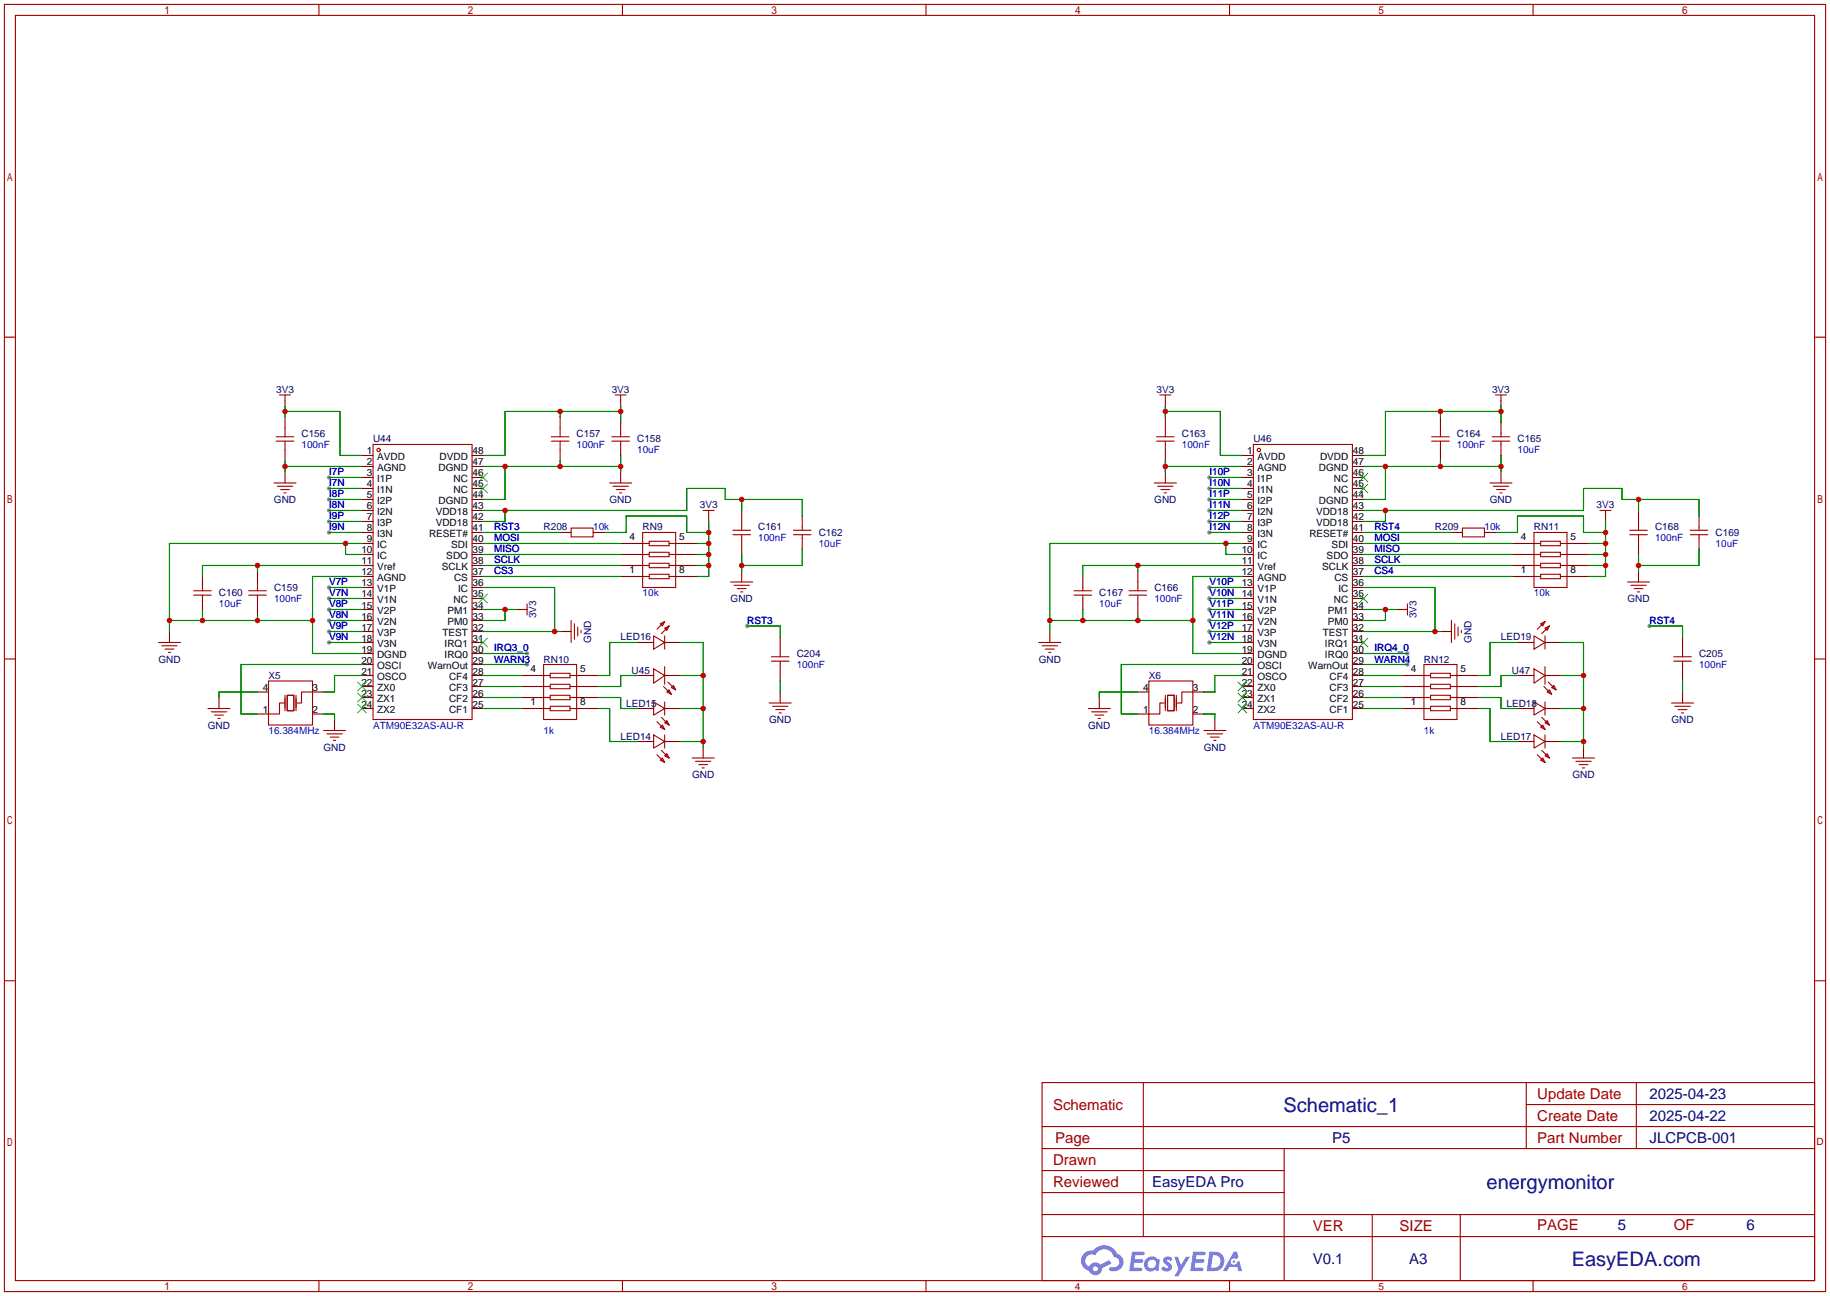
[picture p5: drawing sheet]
<svg xmlns="http://www.w3.org/2000/svg" width="422mm" height="299mm" viewBox="0 0 422 299" stroke-linecap="round" stroke-linejoin="round" font-family="sans-serif">
<g fill="#999">
<circle cx="75.9" cy="110.2" r=".51"/>
<circle cx="75.9" cy="112.8" r=".51"/>
<circle cx="75.9" cy="115.3" r=".51"/>
<circle cx="75.9" cy="117.9" r=".51"/>
<circle cx="75.9" cy="120.4" r=".51"/>
<circle cx="75.9" cy="122.9" r=".51"/>
<circle cx="75.9" cy="135.6" r=".51"/>
<circle cx="75.9" cy="138.2" r=".51"/>
<circle cx="75.9" cy="140.7" r=".51"/>
<circle cx="75.9" cy="143.3" r=".51"/>
<circle cx="75.9" cy="145.8" r=".51"/>
<circle cx="75.9" cy="148.3" r=".51"/>
<circle cx="121.7" cy="153.4" r=".51"/>
<circle cx="121.7" cy="150.9" r=".51"/>
<circle cx="279.1" cy="110.2" r=".51"/>
<circle cx="279.1" cy="112.8" r=".51"/>
<circle cx="279.1" cy="115.3" r=".51"/>
<circle cx="279.1" cy="117.9" r=".51"/>
<circle cx="279.1" cy="120.4" r=".51"/>
<circle cx="279.1" cy="122.9" r=".51"/>
<circle cx="279.1" cy="135.6" r=".51"/>
<circle cx="279.1" cy="138.2" r=".51"/>
<circle cx="279.1" cy="140.7" r=".51"/>
<circle cx="279.1" cy="143.3" r=".51"/>
<circle cx="279.1" cy="145.8" r=".51"/>
<circle cx="279.1" cy="148.3" r=".51"/>
<circle cx="324.9" cy="153.4" r=".51"/>
<circle cx="324.9" cy="150.9" r=".51"/>
<circle cx="172.5" cy="144.5" r=".51"/>
<circle cx="380.7" cy="144.5" r=".51"/>
</g>
<g fill="none" stroke="#a10000" stroke-width=".25">
<path d="M1 1h420.4v297.2h-420.4zM3.6 3.6h415.2v292.1h-415.2zM73.6 1v2.6M143.7 1v2.6M213.7 1v2.6M283.8 1v2.6M353.9 1v2.6M1 77.9h2.6M418.8 77.9h2.6M1 152.1h2.6M418.8 152.1h2.6M1 226.4h2.6"/>
<path d="M418.8 226.4h2.6M240.5 249.9h178.3v45.8h-178.3zM263.9 249.9v35.6M352.3 249.9v15.3M352.3 255h66.5M377.7 249.9v15.3M240.5 270.3h55.9M240.5 265.2h178.3M240.5 275.3h55.9M240.5 260.1h178.3M296.4 265.2v30.5M73.6 295.7v2.5"/>
<path d="M143.7 295.7v2.5M213.7 295.7v2.5M240.5 285.5h178.3M240.5 280.4h178.3M283.8 295.7v2.5M316.7 280.4v15.3M337.1 280.4v15.3M353.9 295.7v2.5"/>
</g>
<g fill="#5487ff">
<path d="M268.8 290.3a1.3 1.3 0 0 1 1.8 .3l-.4 .6a.54 .54 0 0 0-.9-.2l.1 .2a1.28 1.28 0 0 1 .8 2 1.53 1.53 0 0 1-2.2-.3l.6-.6 .7 .5a.31 .31 0 0 0 .4-.3 .31 .31 0 0 0-.3-.3 1.12 1.12 0 0 1-.6-1.9z"/>
<path d="M271.1 290.2h.8l.7 1.9 1.1-1.9h1l-2.8 4.5h-.8l.9-1.7z"/>
<path d="M261.3 289h2.2a.46 .46 0 0 1 .6 .1 .46 .46 0 0 1 .1 .5l-.4 .2h-1.7l-.2 .9h1.7a.4 .4 0 0 1 .3 .4 .4 .4 0 0 1-.4 .4h-1.7l-.2 1.2h1.4a.46 .46 0 0 1 .5 .1 .46 .46 0 0 1 .1 .5l-.3 .2h-2.7z"/>
<path d="M275.4 289h2.2a.47 .47 0 0 1 .6 .1 .47 .47 0 0 1 .1 .5l-.4 .2h-1.7l-.2 .9h1.7a.4 .4 0 0 1 .3 .4 .4 .4 0 0 1-.4 .4h-1.7l-.2 1.2h1.4a.46 .46 0 0 1 .5 .1 .46 .46 0 0 1 .1 .5l-.3 .2h-2.6z"/>
<path d="M284.8 289h.7l.4 1.3-.7 .4a.75 .75 0 0 0-1.1 .3 .75 .75 0 0 0 .5 1 .75 .75 0 0 0 .9-.6l.6-.3 .6 2.4h-.9l-.2-1h-1.9l-.5 1h-.9z"/>
<path d="M279.2 289l-.7 4.5h1.5a2.27 2.27 0 0 0 2.6-2.3 2.27 2.27 0 0 0-2.7-2.2zM280 289.8a1.5 1.5 0 0 1 1.7 1.5 1.5 1.5 0 0 1-1.9 1.4h-.3z"/>
<path d="M264.6 290.6a1.6 1.6 0 0 0-.3 2.3 1.6 1.6 0 0 0 2.3 .2l.8 .4 .3-2.5-.2-.3h-.4a1.58 1.58 0 0 0-2.5-.1zM265.2 291.1a.99 .99 0 0 1 1.6 .6 .99 .99 0 0 1-1.3 1.1 .98 .98 0 0 1-.3-1.7z"/>
<path d="M250.2 289.4a2.37 2.37 0 0 0 1.2 4 1.54 1.54 0 0 0 1.7 1 1.54 1.54 0 0 0 1.3-1.6l2.1-1.1-.4-.8-2.1 1.1a1.57 1.57 0 0 0-2.6 .4 1.5 1.5 0 0 1-.7-2.1 1.5 1.5 0 0 1 2.1-.5 2.23 2.23 0 0 1 2.3-1.4 2.23 2.23 0 0 1 2 1.8 1.16 1.16 0 0 1 1.3 1.1 1.16 1.16 0 0 1-1.1 1.3h-.7a.47 .47 0 0 0-.6 .3 .47 .47 0 0 0 .4 .6 2.14 2.14 0 0 0 2.8-1.4 2.14 2.14 0 0 0-1.4-2.7 3.2 3.2 0 0 0-5.4-.7l-1.2 .1zM252.3 292.9a.58 .58 0 0 1 1.1 0 .58 .58 0 0 1-1.1 0z"/>
<circle cx="284.8" cy="291.3" r=".28"/>
</g>
<g fill="none" stroke="#870000" stroke-width=".25">
<path d="M65.8 92.5v1.2M65.8 96.3v2.5M129.3 96.3v2.5M143.3 92.5v1.2M143.3 97.5v2.6M269 92.5v1.2M269 96.3v2.5M332.5 96.3v2.5M346.5 92.5v1.2M346.5 97.5v2.6M65.8 103.9v2.5M65.8 109v2.5"/>
<path d="M83.6 105.2h2.5M83.6 107.7h2.5M83.6 110.2h2.5M83.6 112.8h2.5M83.6 115.3h2.5M83.6 117.9h2.5M109 105.2h2.5M109 107.7h2.5M109 110.2h2.5M109 112.8h2.5M109 115.3h2.5M109 117.9h2.5"/>
<path d="M129.3 103.9v2.5M143.3 102.6v2.6M143.3 109v2.5M163.6 119.1v1.3M171.2 117.9v2.5M185.2 119.1v2.6M269 103.9v2.5M269 109v2.5M286.8 105.2h2.5M286.8 107.7h2.5M286.8 110.2h2.5M286.8 112.8h2.5"/>
<path d="M286.8 115.3h2.5M286.8 117.9h2.5M312.2 105.2h2.5M312.2 107.7h2.5M312.2 110.2h2.5M312.2 112.8h2.5M312.2 115.3h2.5M312.2 117.9h2.5M332.5 103.9v2.5M346.5 102.6v2.6M346.5 109v2.5M370.6 119.1v1.3"/>
<path d="M378.2 117.9v2.5M392.2 119.1v2.6M46.7 133.1v2.5M46.7 138.2v2.5M59.4 131.8v2.6M59.4 139.4v2.6M83.6 133.1h2.5M83.6 130.6h2.5M83.6 128h2.5M83.6 125.5h2.5M83.6 120.4h2.5M83.6 122.9h2.5"/>
<path d="M83.6 135.6h2.5M83.6 138.2h2.5M109 133.1h2.5M109 130.6h2.5M109 128h2.5M109 125.5h2.5M109 120.4h2.5M109 122.9h2.5M109 135.6h2.5M109 138.2h2.5M129.3 122.9h2.5M136.9 122.9h2.5"/>
<path d="M143.3 133.1h5M143.3 130.6h5M143.3 128h5M143.3 125.5h5M156 133.1h5M156 130.6h5M156 128h5M156 125.5h5M171.2 125.5v2.5M171.2 131.8v2.6M185.2 124.2v2.5M249.9 133.1v2.5"/>
<path d="M249.9 138.2v2.5M262.6 131.8v2.6M262.6 139.4v2.6M286.8 133.1h2.5M286.8 130.6h2.5M286.8 128h2.5M286.8 125.5h2.5M286.8 120.4h2.5M286.8 122.9h2.5M286.8 135.6h2.5M286.8 138.2h2.5M312.2 133.1h2.5"/>
<path d="M312.2 130.6h2.5M312.2 128h2.5M312.2 125.5h2.5M312.2 120.4h2.5M312.2 122.9h2.5M312.2 135.6h2.5M312.2 138.2h2.5M335 122.9h2.6M342.6 122.9h2.6M349 133.1h5.1M349 130.6h5.1M349 128h5.1"/>
<path d="M349 125.5h5.1M361.7 133.1h5.1M361.7 130.6h5.1M361.7 128h5.1M361.7 125.5h5.1M378.2 125.5v2.5M378.2 131.8v2.6M392.2 124.2v2.5M39.1 145.8v2.5M59.4 159.8h2.6M72.1 159.8h2.6M83.6 140.7h2.5"/>
<path d="M83.6 143.3h2.5M83.6 145.8h2.5M83.6 148.3h2.5M83.6 150.9h2.5M83.6 153.4h2.5M83.6 156h2.5M83.6 158.5h2.5M109 140.7h2.5M109 143.3h2.5M109 145.8h2.5M109 148.3h2.5M109 150.9h2.5"/>
<path d="M109 153.4h2.5M109 156h2.5M109 158.5h2.5M119.1 140.7h1.3M120.4 156h5.1M120.4 158.5h5.1M129.3 145.8h2.5M133.1 156h5.1M133.1 158.5h5.1M147.1 148.3h3.8M147.1 156h3.8M153.4 148.3h3.8"/>
<path d="M153.4 156h3.8M180.1 147.1v2.5M180.1 154.7v2.5M180.1 159.8v2.5M242.3 145.8v2.5M262.6 159.8h2.6M275.3 159.8h2.6M286.8 140.7h2.5M286.8 143.3h2.5M286.8 145.8h2.5M286.8 148.3h2.5M286.8 150.9h2.5"/>
<path d="M286.8 153.4h2.5M286.8 156h2.5M286.8 158.5h2.5M312.2 140.7h2.5M312.2 143.3h2.5M312.2 145.8h2.5M312.2 148.3h2.5M312.2 150.9h2.5M312.2 153.4h2.5M312.2 156h2.5M312.2 158.5h2.5M322.3 140.7h1.3"/>
<path d="M323.6 156h5.1M323.6 158.5h5.1M332.5 145.8h2.5M336.3 156h5.1M336.3 158.5h5.1M350.3 148.3h3.8M350.3 156h3.8M356.6 148.3h3.8M356.6 156h3.8M388.4 147.1v2.5M388.4 154.7v2.5M388.4 159.8v2.5"/>
<path d="M50.5 161v2.6M59.4 164.8h2.6M72.1 164.8h2.6M77.2 166.1v2.6M83.6 161h2.5M83.6 163.6h2.5M109 161h2.5M109 163.6h2.5M120.4 161h5.1M120.4 163.6h5.1M133.1 161h5.1M133.1 163.6h5.1"/>
<path d="M147.1 163.6h3.8M147.1 171.2h3.8M153.4 163.6h3.8M153.4 171.2h3.8M162.3 172.5v2.5M253.7 161v2.6M262.6 164.8h2.6M275.3 164.8h2.6M280.4 166.1v2.6M286.8 161h2.5M286.8 163.6h2.5M312.2 161h2.5"/>
<path d="M312.2 163.6h2.5M323.6 161h5.1M323.6 163.6h5.1M336.3 161h5.1M336.3 163.6h5.1M350.3 163.6h3.8M350.3 171.2h3.8M356.6 163.6h3.8M356.6 171.2h3.8M365.5 172.5v2.5"/>
</g>
<g fill="none" stroke="#a10000" stroke-width=".25">
<path d="M64.5 91.2h2.6M65.8 91.2v1.3M65.8 98.8v2M129.3 98.8v2M142 91.2h2.5M143.3 91.2v1.3M267.7 91.2h2.6M269 91.2v1.3M269 98.8v2M332.5 98.8v2M345.2 91.2h2.5M346.5 91.2v1.3"/>
<path d="M63.2 111.5h5.1M63.8 101.9h4M63.8 100.8h4M64 112.3h3.6M64.8 113h2M65.5 113.8h.5M65.8 101.9v2M86.1 102.6h22.9v63.5h-22.9zM127.3 101.9h4M127.3 100.8h4M129.3 101.9v2M140.7 111.5h5.1"/>
<path d="M141.2 101.9h4.1M141.2 100.8h4.1M141.5 112.3h3.5M142.2 113h2.1M143 113.8h.5M143.3 100.1v.7M143.3 101.9v.7M162.3 117.9h2.5M163.6 117.9v1.2M266.4 111.5h5.1M267 101.9h4M267 100.8h4"/>
<path d="M267.2 112.3h3.6M268 113h2M268.7 113.8h.5M269 101.9v2M289.3 102.6h22.9v63.5h-22.9zM330.5 101.9h4M330.5 100.8h4M332.5 101.9v2M343.9 111.5h5.1M344.4 101.9h4.1M344.4 100.8h4.1M344.7 112.3h3.5"/>
<path d="M345.4 113h2.1M346.2 113.8h.5M346.5 100.1v.7M346.5 101.9v.7M369.3 117.9h2.6M370.6 117.9v1.2M44.7 137.4h4.1M44.7 136.4h4.1M46.7 135.6v.8M46.7 137.4v.8M57.4 137.4h4.1M57.4 136.4h4.1"/>
<path d="M59.4 134.4v2M59.4 137.4v2M121.7 139.4v2.6M131.8 121.9h5.1v2.1h-5.1zM148.3 125.5h1.6M148.3 122.9h7.7v12.7h-7.7zM148.3 133.1h1.6M148.3 128h1.6M148.3 130.6h1.6M149.9 132.6h4.5v1h-4.5zM149.9 130h4.5v1.1h-4.5zM149.9 127.5h4.5v1h-4.5z"/>
<path d="M149.9 125h4.5v1h-4.5zM154.4 125.5h1.6M154.4 133.1h1.6M154.4 128h1.6M154.4 130.6h1.6M168.7 134.4h5M169.2 123.4h4M169.2 122.4h4M169.4 135.1h3.6M170.2 135.9h2M170.9 136.7h.5M171.2 120.4v2"/>
<path d="M171.2 123.4v2.1M183.1 123.4h4.1M183.1 122.4h4.1M185.2 121.7v.7M185.2 123.4v.8M247.9 137.4h4.1M247.9 136.4h4.1M249.9 135.6v.8M249.9 137.4v.8M260.6 137.4h4.1M260.6 136.4h4.1M262.6 134.4v2"/>
<path d="M262.6 137.4v2M324.9 139.4v2.6M337.6 121.9h5v2.1h-5zM354.1 125.5h1.5M354.1 133.1h1.5M354.1 128h1.5M354.1 122.9h7.6v12.7h-7.6zM354.1 130.6h1.5M355.6 132.6h4.6v1h-4.6zM355.6 130h4.6v1.1h-4.6zM355.6 127.5h4.6v1h-4.6zM355.6 125h4.6v1h-4.6z"/>
<path d="M360.2 125.5h1.5M360.2 133.1h1.5M360.2 128h1.5M360.2 130.6h1.5M375.7 134.4h5M376.2 123.4h4M376.2 122.4h4M376.4 135.1h3.6M377.2 135.9h2M378 136.7h.5M378.2 120.4v2M378.2 123.4v2.1"/>
<path d="M390.1 123.4h4.1M390.1 122.4h4.1M392.2 121.7v.7M392.2 123.4v.8M36.6 148.3h5.1M37.3 149.1h3.6M38.1 149.9h2M38.9 150.6h.5M62 157.2h10.1v10.2h-10.1zM72.1 159.8h-2.5v2.5h-1M120.4 140.7h1.3M125.5 156h1.5"/>
<path d="M125.5 153.4h7.6v12.7h-7.6zM125.5 158.5h1.5M127 158h4.6v1h-4.6zM127 155.4h4.6v1.1h-4.6zM131.6 156h1.5M131.6 158.5h1.5M131.8 143.3v5M132.6 144v3.6M133.3 144.8v2M134.1 145.5v.5M150.9 154.4l2.5 1.6-2.5 1.7zM150.9 146.8l2.5 1.5-2.5 1.6z"/>
<path d="M152.4 144l1-.5-.5 1zM153.2 158.5l1.7 1.8M153.4 145l1-.5-.5 1zM153.4 146.8v3.1M153.4 153.9v4.1M153.4 143.5l-1.8 1.8M153.9 159.8l.5-.5 .5 1zM154.2 157.5l1.8 1.8M154.4 144.5l-1.7 1.8M154.9 158.7l.5-.5 .6 1.1zM178.1 152.7h4M178.1 151.6h4"/>
<path d="M180.1 149.6v2M180.1 152.7v2M239.8 148.3h5.1M240.5 149.1h3.6M241.3 149.9h2M242.1 150.6h.5M265.2 157.2h10.1v10.2h-10.1zM275.3 159.8h-2.5v2.5h-1M323.6 140.7h1.3M328.7 156h1.5M328.7 158.5h1.5M328.7 153.4h7.6v12.7h-7.6z"/>
<path d="M330.2 158h4.6v1h-4.6zM330.2 155.4h4.6v1.1h-4.6zM334.8 156h1.5M334.8 158.5h1.5M335 143.3v5M335.8 144v3.6M336.5 144.8v2M337.3 145.5v.5M354.1 154.4l2.5 1.6-2.5 1.7zM354.1 146.8l2.5 1.5-2.5 1.6zM355.6 144l1-.5-.5 1zM356.4 158.5l1.7 1.8"/>
<path d="M356.6 145l1-.5-.5 1zM356.6 146.8v3.1M356.6 153.9v4.1M356.6 143.5l-1.8 1.8M357.1 159.8l.5-.5 .5 1zM357.4 157.5l1.8 1.8M357.6 144.5l-1.7 1.8M358.6 158.2l.6 1.1-1.1-.6zM386.3 152.7h4.1M386.3 151.6h4.1M388.4 149.6v2M388.4 152.7v2"/>
<path d="M48 163.6h5.1M48.8 164.3h3.5M49.5 165.1h2.1M50.3 165.9h.5M65.5 162.3h-1v2.5h-2.5M65.8 160.5v3.6M66.3 160.5h1.5v3.6h-1.5zM68.3 160.5v3.6M74.7 168.7h5.1M75.4 169.4h3.6M76.2 170.2h2M77 170.9h.5"/>
<path d="M125.5 163.6h1.5M125.5 161h1.5M127 163.1h4.6v1h-4.6zM127 160.5h4.6v1h-4.6zM131.6 163.6h1.5M131.6 161h1.5M150.9 169.7l2.5 1.5-2.5 1.5zM150.9 162.1l2.5 1.5-2.5 1.5zM151.6 174.2l1.8 1.8M151.6 166.6l1.8 1.8M152.4 175.5l.5-.5 .5 1zM152.4 167.9l.5-.5 .5 1z"/>
<path d="M152.7 173.2l1.7 1.8M152.7 165.6l1.7 1.8M153.4 174.5l.5-.5 .5 1zM153.4 166.9l.5-.5 .5 1zM153.4 162.1v3M153.4 169.7v3M159.8 175h5M160.5 175.8h3.6M161.3 176.5h2M162.1 177.3h.5M177.5 162.3h5.1M178.3 163.1h3.6"/>
<path d="M179.1 163.8h2M179.8 164.6h.5M251.2 163.6h5.1M252 164.3h3.5M252.7 165.1h2.1M253.5 165.9h.5M268.7 162.3h-1v2.5h-2.5M269 160.5v3.6M269.5 160.5h1.5v3.6h-1.5zM271.5 160.5v3.6M277.9 168.7h5.1M278.6 169.4h3.6"/>
<path d="M279.4 170.2h2M280.2 170.9h.5M328.7 163.6h1.5M328.7 161h1.5M330.2 163.1h4.6v1h-4.6zM330.2 160.5h4.6v1h-4.6zM334.8 163.6h1.5M334.8 161h1.5M354.1 169.7l2.5 1.5-2.5 1.5zM354.1 162.1l2.5 1.5-2.5 1.5zM354.8 174.2l1.8 1.8M354.8 166.6l1.8 1.8"/>
<path d="M355.6 175.5l.5-.5 .5 1zM355.6 167.9l.5-.5 .5 1zM355.9 173.2l1.7 1.8M355.9 165.6l1.7 1.8M356.6 174.5l.5-.5 .5 1zM356.6 166.9l.5-.5 .5 1zM356.6 162.1v3M356.6 169.7v3M363 175h5M363.7 175.8h3.6M364.5 176.5h2M365.3 177.3h.5"/>
<path d="M385.8 162.3h5.1M386.6 163.1h3.5M387.3 163.8h2.1M388.1 164.6h.5"/>
<circle cx="87.4" cy="103.9" r=".38"/>
<circle cx="290.6" cy="103.9" r=".38"/>
</g>
<g fill="none" stroke="#008700" stroke-width=".25">
<path d="M65.8 93.7v2.6M65.8 95h12.7v10.2h5.1M129.3 95v1.3M143.3 95h-26.7v10.2h-5.1M143.3 93.7v3.8M269 95h12.7v10.2h5.1M269 93.7v2.6M332.5 95v1.3M346.5 95h-26.7v10.2h-5.1M346.5 93.7v3.8M65.8 106.4v2.6M65.8 107.7h17.8"/>
<path d="M75.9 115.3h7.7M75.9 110.2h7.7M75.9 112.8h7.7M75.9 117.9h7.7M111.5 107.7h31.8M111.5 117.9h47v-5.1h8.9v2.5h17.8v3.8M116.6 107.7v7.6h-5.1M116.6 117.9v2.5h-5.1M129.3 106.4v1.3M143.3 105.2v3.8M171.2 115.3v2.6M269 107.7h17.8"/>
<path d="M269 106.4v2.6M279.1 115.3h7.7M279.1 110.2h7.7M279.1 112.8h7.7M279.1 117.9h7.7M314.7 107.7h31.8M314.7 117.9h50.8v-5.1h8.9v2.5h17.8v3.8M319.8 107.7v7.6h-5.1M319.8 117.9v2.5h-5.1M332.5 106.4v1.3M346.5 105.2v3.8M378.2 115.3v2.6"/>
<path d="M59.4 130.6v1.2M75.9 120.4h7.7M75.9 122.9h7.7M75.9 135.6h7.7M75.9 138.2h7.7M79.8 125.5v2.5h3.8M83.6 125.5h-44.5v20.3M83.6 130.6h-36.9v2.5M83.6 133.1h-11.5v17.8h11.5M111.5 122.9h17.8M111.5 125.5h31.8M111.5 133.1h31.8"/>
<path d="M111.5 128h31.8M111.5 130.6h31.8M111.5 135.6h16.5v10.2M139.4 122.9h5.1v-3.8h14v3.8h5.1M161 125.5h2.6M161 128h2.6M161 130.6h2.6M163.6 120.4v12.7h-2.6M171.2 128v3.8M185.2 126.7v3.9h-14M262.6 130.6v1.2M279.1 120.4h7.7"/>
<path d="M279.1 122.9h7.7M279.1 135.6h7.7M279.1 138.2h7.7M283 125.5v2.5h3.8M286.8 125.5h-44.5v20.3M286.8 133.1h-11.5v17.8h11.5M286.8 130.6h-36.9v2.5M314.7 122.9h20.3M314.7 125.5h34.3M314.7 133.1h34.3M314.7 128h34.3M314.7 130.6h34.3"/>
<path d="M314.7 135.6h16.5v10.2M345.2 122.9h5.1v-3.8h15.2v3.8h5.1M366.8 125.5h3.8M366.8 128h3.8M366.8 130.6h3.8M370.6 120.4v12.7h-3.8M378.2 128v3.8M392.2 126.7v3.9h-14M39.1 143.3h33M46.7 140.7v2.6M59.4 142v1.3M59.4 159.8h-8.9v1.2"/>
<path d="M75.9 143.3h7.7M75.9 140.7h7.7M75.9 145.8h7.7M75.9 148.3h7.7M83.6 156h-6.4v3.8h-2.5M83.6 153.4h-28v11.4h3.8M111.5 150.9h10.2M111.5 140.7h7.6M111.5 145.8h17.8M111.5 156h8.9M111.5 153.4h10.2M111.5 158.5h8.9"/>
<path d="M116.6 140.7v2.6h-5.1M147.1 156h-3.8v2.5h-5.1M147.1 148.3h-6.4v7.7h-2.5M157.2 148.3h5.1v24.2M157.2 156h5.1M172.5 144.5h7.6v2.6M180.1 157.2v2.6M242.3 143.3h33M249.9 140.7v2.6M262.6 159.8h-8.9v1.2M262.6 142v1.3M279.1 143.3h7.7"/>
<path d="M279.1 140.7h7.7M279.1 145.8h7.7M279.1 148.3h7.7M286.8 156h-6.4v3.8h-2.5M286.8 153.4h-28v11.4h3.8M314.7 150.9h10.2M314.7 140.7h7.6M314.7 145.8h17.8M314.7 156h8.9M314.7 153.4h10.2M314.7 158.5h8.9M319.8 140.7v2.6h-5.1"/>
<path d="M350.3 148.3h-6.4v7.7h-2.5M350.3 156h-3.8v2.5h-5.1M360.4 148.3h5.1v24.2M360.4 156h5.1M380.7 144.5h7.7v2.6M388.4 157.2v2.6M74.7 164.8h2.5v1.3M111.5 161h8.9M111.5 163.6h8.9M138.2 161h5.1v2.6h3.8M138.2 163.6h2.5v7.6h6.4M157.2 163.6h5.1"/>
<path d="M157.2 171.2h5.1M277.9 164.8h2.5v1.3M314.7 161h8.9M314.7 163.6h8.9M341.4 161h5.1v2.6h3.8M341.4 163.6h2.5v7.6h6.4M360.4 163.6h5.1M360.4 171.2h5.1"/>
</g>
<g fill="none" stroke="#3c3" stroke-width=".25">
<path d="M110.5 109.2l2 2.1M110.5 111.8l2 2M112.5 109.2l-2 2.1M112.5 111.8l-2 2M313.7 109.2l2 2.1M313.7 111.8l2 2M315.7 109.2l-2 2.1M315.7 111.8l-2 2M110.5 137.2l2 2M112.5 137.2l-2 2M313.7 137.2l2 2M315.7 137.2l-2 2"/>
<path d="M82.5 157.5l2.1 2M84.6 157.5l-2.1 2M110.5 147.3l2 2.1M112.5 147.3l-2 2.1M285.8 157.5l2 2M287.8 157.5l-2 2M313.7 147.3l2 2.1M315.7 147.3l-2 2.1M82.5 162.6l2.1 2M82.5 160l2.1 2.1M84.6 162.6l-2.1 2M84.6 160l-2.1 2.1"/>
<path d="M285.8 162.6l2 2M285.8 160l2 2.1M287.8 162.6l-2 2M287.8 160l-2 2.1"/>
</g>
<g fill="#c00">
<circle cx="65.8" cy="95" r=".63"/>
<circle cx="65.8" cy="107.7" r=".63"/>
<circle cx="143.3" cy="95" r=".63"/>
<circle cx="129.3" cy="95" r=".63"/>
<circle cx="143.3" cy="107.7" r=".63"/>
<circle cx="129.3" cy="107.7" r=".63"/>
<circle cx="116.6" cy="107.7" r=".63"/>
<circle cx="79.8" cy="125.5" r=".63"/>
<circle cx="39.1" cy="143.3" r=".63"/>
<circle cx="46.7" cy="143.3" r=".63"/>
<circle cx="59.4" cy="143.3" r=".63"/>
<circle cx="72.1" cy="143.3" r=".63"/>
<circle cx="59.4" cy="130.6" r=".63"/>
<circle cx="162.3" cy="171.2" r=".63"/>
<circle cx="162.3" cy="163.6" r=".63"/>
<circle cx="162.3" cy="156" r=".63"/>
<circle cx="128" cy="145.8" r=".63"/>
<circle cx="116.6" cy="140.7" r=".63"/>
<circle cx="163.6" cy="125.5" r=".63"/>
<circle cx="163.6" cy="128" r=".63"/>
<circle cx="163.6" cy="130.6" r=".63"/>
<circle cx="163.6" cy="122.9" r=".63"/>
<circle cx="171.2" cy="115.3" r=".63"/>
<circle cx="116.6" cy="117.9" r=".63"/>
<circle cx="171.2" cy="130.6" r=".63"/>
<circle cx="269" cy="95" r=".63"/>
<circle cx="269" cy="107.7" r=".63"/>
<circle cx="346.5" cy="95" r=".63"/>
<circle cx="332.5" cy="95" r=".63"/>
<circle cx="332.5" cy="107.7" r=".63"/>
<circle cx="346.5" cy="107.7" r=".63"/>
<circle cx="319.8" cy="107.7" r=".63"/>
<circle cx="283" cy="125.5" r=".63"/>
<circle cx="242.3" cy="143.3" r=".63"/>
<circle cx="249.9" cy="143.3" r=".63"/>
<circle cx="262.6" cy="143.3" r=".63"/>
<circle cx="275.3" cy="143.3" r=".63"/>
<circle cx="262.6" cy="130.6" r=".63"/>
<circle cx="365.5" cy="171.2" r=".63"/>
<circle cx="365.5" cy="163.6" r=".63"/>
<circle cx="365.5" cy="156" r=".63"/>
<circle cx="331.2" cy="145.8" r=".63"/>
<circle cx="319.8" cy="140.7" r=".63"/>
<circle cx="370.6" cy="125.5" r=".63"/>
<circle cx="370.6" cy="128" r=".63"/>
<circle cx="370.6" cy="130.6" r=".63"/>
<circle cx="370.6" cy="122.9" r=".63"/>
<circle cx="378.2" cy="115.3" r=".63"/>
<circle cx="319.8" cy="117.9" r=".63"/>
<circle cx="378.2" cy="130.6" r=".63"/>
</g>
<g font-size="4.6" fill="#000080">
<text x="296.3" y="256.6">Schematic_1</text>
<text x="343.1" y="274.4">energymonitor</text>
<text x="362.8" y="292.2">EasyEDA.com</text>
</g>
<g font-size="3.5" fill="#a00000">
<text x="243.1" y="256.2">Schematic</text>
<text x="354.8" y="253.7">Update Date</text>
<text x="243.6" y="263.8">Page</text>
<text x="354.8" y="258.8">Create Date</text>
<text x="354.8" y="263.8">Part Number</text>
<text x="243.1" y="268.9">Drawn</text>
<text x="243.1" y="274">Reviewed</text>
<text x="303" y="284.2">VER</text>
<text x="323" y="284.2">SIZE</text>
<text x="354.8" y="283.9">PAGE</text>
<text x="386.3" y="283.9">OF</text>
</g>
<g font-size="3.5" fill="#000080">
<text x="380.7" y="253.7">2025-04-23</text>
<text x="307.5" y="263.8">P5</text>
<text x="380.7" y="263.8">JLCPCB-001</text>
<text x="380.7" y="258.8">2025-04-22</text>
<text x="265.9" y="274">EasyEDA Pro</text>
<text x="373.4" y="283.9">5</text>
<text x="403.2" y="283.9">6</text>
<text x="303" y="291.8">V0.1</text>
<text x="325.3" y="291.8">A3</text>
</g>
<g font-size="2.3" fill="#000080">
<text x="63.7" y="90.7">3V3</text>
<text x="141.2" y="90.7">3V3</text>
<text x="266.9" y="90.7">3V3</text>
<text x="344.4" y="90.7">3V3</text>
<text x="69.6" y="100.9">C156</text>
<text x="133.1" y="100.9">C157</text>
<text x="272.8" y="100.9">C163</text>
<text x="336.3" y="100.9">C164</text>
<text x="86.1" y="102.2">U44</text>
<text x="147.1" y="102.2">C158</text>
<text x="289.3" y="102.2">U46</text>
<text x="350.3" y="102.2">C165</text>
<text x="63.2" y="116.1">GND</text>
<text x="140.7" y="116.1">GND</text>
<text x="161.5" y="117.4">3V3</text>
<text x="266.4" y="116.1">GND</text>
<text x="343.9" y="116.1">GND</text>
<text x="368.5" y="117.4">3V3</text>
<text x="125.5" y="122.5">R208</text>
<text x="148.3" y="122.5">RN9</text>
<text x="175" y="122.5">C161</text>
<text x="189" y="123.7">C162</text>
<text x="331.2" y="122.5">R209</text>
<text x="354.1" y="122.5">RN11</text>
<text x="382" y="122.5">C168</text>
<text x="396" y="123.7">C169</text>
<text x="50.5" y="137.7">C160</text>
<text x="63.2" y="136.4">C159</text>
<text x="253.7" y="137.7">C167</text>
<text x="266.4" y="136.4">C166</text>
<text x="123.7" y="142.8" transform="rotate(-90 123.7 142.8)">3V3</text>
<text x="168.6" y="139">GND</text>
<text x="326.9" y="142.8" transform="rotate(-90 326.9 142.8)">3V3</text>
<text x="375.6" y="139">GND</text>
<text x="136.4" y="148.4" transform="rotate(-90 136.4 148.4)">GND</text>
<text x="143.3" y="147.9">LED16</text>
<text x="339.6" y="148.4" transform="rotate(-90 339.6 148.4)">GND</text>
<text x="346.5" y="147.9">LED19</text>
<text x="36.6" y="153">GND</text>
<text x="125.5" y="153">RN10</text>
<text x="145.8" y="155.5">U45</text>
<text x="183.9" y="151.7">C204</text>
<text x="239.8" y="153">GND</text>
<text x="328.7" y="153">RN12</text>
<text x="349" y="155.5">U47</text>
<text x="392.2" y="151.7">C205</text>
<text x="62" y="156.8">X5</text>
<text x="265.2" y="156.8">X6</text>
<text x="144.5" y="163.1">LED15</text>
<text x="177.5" y="166.9">GND</text>
<text x="347.7" y="163.1">LED18</text>
<text x="385.8" y="166.9">GND</text>
<text x="48" y="168.2">GND</text>
<text x="74.7" y="173.3">GND</text>
<text x="143.3" y="170.7">LED14</text>
<text x="251.2" y="168.2">GND</text>
<text x="277.9" y="173.3">GND</text>
<text x="346.5" y="170.7">LED17</text>
<text x="159.7" y="179.6">GND</text>
<text x="362.9" y="179.6">GND</text>
</g>
<g font-size="2.3" fill="#00f">
<text x="69.6" y="103.4">100nF</text>
<text x="133.1" y="103.4">100nF</text>
<text x="147.1" y="104.7">10uF</text>
<text x="272.8" y="103.4">100nF</text>
<text x="336.3" y="103.4">100nF</text>
<text x="350.3" y="104.7">10uF</text>
<text x="75.9" y="109.8">I7P</text>
<text x="75.9" y="112.3">I7N</text>
<text x="279.1" y="109.8">I10P</text>
<text x="279.1" y="112.3">I10N</text>
<text x="75.9" y="114.9">I8P</text>
<text x="75.9" y="117.4">I8N</text>
<text x="75.9" y="119.9">I9P</text>
<text x="279.1" y="114.9">I11P</text>
<text x="279.1" y="117.4">I11N</text>
<text x="279.1" y="119.9">I12P</text>
<text x="75.9" y="122.5">I9N</text>
<text x="114" y="125">MOSI</text>
<text x="114" y="122.5">RST3</text>
<text x="136.9" y="122.5">10k</text>
<text x="175" y="125">100nF</text>
<text x="279.1" y="122.5">I12N</text>
<text x="317.2" y="125">MOSI</text>
<text x="317.2" y="122.5">RST4</text>
<text x="342.6" y="122.5">10k</text>
<text x="382" y="125">100nF</text>
<text x="114" y="127.6">MISO</text>
<text x="114" y="130.1">SCLK</text>
<text x="189" y="126.3">10uF</text>
<text x="317.2" y="127.6">MISO</text>
<text x="317.2" y="130.1">SCLK</text>
<text x="396" y="126.3">10uF</text>
<text x="75.9" y="135.2">V7P</text>
<text x="75.9" y="137.7">V7N</text>
<text x="114" y="132.6">CS3</text>
<text x="148.3" y="137.7">10k</text>
<text x="279.1" y="135.2">V10P</text>
<text x="279.1" y="137.7">V10N</text>
<text x="317.2" y="132.6">CS4</text>
<text x="354.1" y="137.7">10k</text>
<text x="50.5" y="140.3">10uF</text>
<text x="63.2" y="139">100nF</text>
<text x="75.9" y="140.3">V8P</text>
<text x="75.9" y="142.8">V8N</text>
<text x="253.7" y="140.3">10uF</text>
<text x="266.4" y="139">100nF</text>
<text x="279.1" y="140.3">V11P</text>
<text x="279.1" y="142.8">V11N</text>
<text x="75.9" y="145.3">V9P</text>
<text x="75.9" y="147.9">V9N</text>
<text x="172.5" y="144.1">RST3</text>
<text x="279.1" y="145.3">V12P</text>
<text x="279.1" y="147.9">V12N</text>
<text x="380.7" y="144.1">RST4</text>
<text x="114" y="153">WARN3</text>
<text x="114" y="150.4">IRQ3_0</text>
<text x="183.9" y="154.2">100nF</text>
<text x="317.2" y="153">WARN4</text>
<text x="317.2" y="150.4">IRQ4_0</text>
<text x="392.2" y="154.2">100nF</text>
<text x="62" y="169.5">16.384MHz</text>
<text x="86.1" y="168.2">ATM90E32AS-AU-R</text>
<text x="125.5" y="169.5">1k</text>
<text x="265.2" y="169.5">16.384MHz</text>
<text x="289.3" y="168.2">ATM90E32AS-AU-R</text>
<text x="328.7" y="169.5">1k</text>
</g>
<g font-size="2.3">
<text x="84.7" y="107.5">2</text>
<text x="84.7" y="104.9">1</text>
<text x="87" y="106.2">AVDD</text>
<text x="101.5" y="106.2">DVDD</text>
<text x="109.1" y="104.9">48</text>
<text x="109.1" y="107.5">47</text>
<text x="287.9" y="107.5">2</text>
<text x="287.9" y="104.9">1</text>
<text x="290.2" y="106.2">AVDD</text>
<text x="304.7" y="106.2">DVDD</text>
<text x="312.3" y="104.9">48</text>
<text x="312.3" y="107.5">47</text>
<text x="84.7" y="112.5">4</text>
<text x="84.7" y="110">3</text>
<text x="87" y="113.8">I1N</text>
<text x="87" y="111.3">I1P</text>
<text x="87" y="108.7">AGND</text>
<text x="101.2" y="108.7">DGND</text>
<text x="104.7" y="111.3">NC</text>
<text x="104.7" y="113.8">NC</text>
<text x="109.1" y="110">46</text>
<text x="109.1" y="112.5">45</text>
<text x="287.9" y="112.5">4</text>
<text x="287.9" y="110">3</text>
<text x="290.2" y="113.8">I1N</text>
<text x="290.2" y="111.3">I1P</text>
<text x="290.2" y="108.7">AGND</text>
<text x="304.4" y="108.7">DGND</text>
<text x="307.9" y="111.3">NC</text>
<text x="307.9" y="113.8">NC</text>
<text x="312.3" y="110">46</text>
<text x="312.3" y="112.5">45</text>
<text x="84.7" y="117.6">6</text>
<text x="84.7" y="115.1">5</text>
<text x="87" y="118.9">I2N</text>
<text x="87" y="116.4">I2P</text>
<text x="100.6" y="118.9">VDD18</text>
<text x="101.2" y="116.4">DGND</text>
<text x="109.1" y="115.1">44</text>
<text x="109.1" y="117.6">43</text>
<text x="287.9" y="117.6">6</text>
<text x="287.9" y="115.1">5</text>
<text x="290.2" y="118.9">I2N</text>
<text x="290.2" y="116.4">I2P</text>
<text x="303.8" y="118.9">VDD18</text>
<text x="304.4" y="116.4">DGND</text>
<text x="312.3" y="115.1">44</text>
<text x="312.3" y="117.6">43</text>
<text x="84.7" y="125.2">9</text>
<text x="84.7" y="122.7">8</text>
<text x="84.7" y="120.2">7</text>
<text x="87" y="124">I3N</text>
<text x="87" y="121.4">I3P</text>
<text x="99" y="124">RESET#</text>
<text x="100.6" y="121.4">VDD18</text>
<text x="109.1" y="120.2">42</text>
<text x="109.1" y="122.7">41</text>
<text x="109.1" y="125.2">40</text>
<text x="145.3" y="124.8">4</text>
<text x="156.7" y="124.8">5</text>
<text x="287.9" y="125.2">9</text>
<text x="287.9" y="122.7">8</text>
<text x="287.9" y="120.2">7</text>
<text x="290.2" y="124">I3N</text>
<text x="290.2" y="121.4">I3P</text>
<text x="302.2" y="124">RESET#</text>
<text x="303.8" y="121.4">VDD18</text>
<text x="312.3" y="120.2">42</text>
<text x="312.3" y="122.7">41</text>
<text x="312.3" y="125.2">40</text>
<text x="351" y="124.8">4</text>
<text x="362.5" y="124.8">5</text>
<text x="83.4" y="130.3">11</text>
<text x="83.4" y="127.8">10</text>
<text x="87" y="131.6">Vref</text>
<text x="87" y="129.1">IC</text>
<text x="87" y="126.5">IC</text>
<text x="102" y="131.6">SCLK</text>
<text x="103" y="129.1">SDO</text>
<text x="104.2" y="126.5">SDI</text>
<text x="109.1" y="127.8">39</text>
<text x="109.1" y="130.3">38</text>
<text x="286.6" y="130.3">11</text>
<text x="286.6" y="127.8">10</text>
<text x="290.2" y="131.6">Vref</text>
<text x="290.2" y="129.1">IC</text>
<text x="290.2" y="126.5">IC</text>
<text x="305.2" y="131.6">SCLK</text>
<text x="306.2" y="129.1">SDO</text>
<text x="307.4" y="126.5">SDI</text>
<text x="312.3" y="127.8">39</text>
<text x="312.3" y="130.3">38</text>
<text x="83.4" y="137.9">14</text>
<text x="83.4" y="135.4">13</text>
<text x="83.4" y="132.9">12</text>
<text x="87" y="136.7">V1P</text>
<text x="87" y="134.1">AGND</text>
<text x="104.8" y="134.1">CS</text>
<text x="105.7" y="136.7">IC</text>
<text x="109.1" y="132.9">37</text>
<text x="109.1" y="135.4">36</text>
<text x="109.1" y="137.9">35</text>
<text x="145.3" y="132.4">1</text>
<text x="156.7" y="132.4">8</text>
<text x="286.6" y="137.9">14</text>
<text x="286.6" y="135.4">13</text>
<text x="286.6" y="132.9">12</text>
<text x="290.2" y="136.7">V1P</text>
<text x="290.2" y="134.1">AGND</text>
<text x="308" y="134.1">CS</text>
<text x="308.9" y="136.7">IC</text>
<text x="312.3" y="132.9">37</text>
<text x="312.3" y="135.4">36</text>
<text x="312.3" y="137.9">35</text>
<text x="351" y="132.4">1</text>
<text x="362.5" y="132.4">8</text>
<text x="83.4" y="143">16</text>
<text x="83.4" y="140.5">15</text>
<text x="87" y="141.8">V2P</text>
<text x="87" y="139.2">V1N</text>
<text x="103.3" y="141.8">PM1</text>
<text x="104.7" y="139.2">NC</text>
<text x="109.1" y="140.5">34</text>
<text x="109.1" y="143">33</text>
<text x="286.6" y="143">16</text>
<text x="286.6" y="140.5">15</text>
<text x="290.2" y="141.8">V2P</text>
<text x="290.2" y="139.2">V1N</text>
<text x="306.5" y="141.8">PM1</text>
<text x="307.9" y="139.2">NC</text>
<text x="312.3" y="140.5">34</text>
<text x="312.3" y="143">33</text>
<text x="83.4" y="148.1">18</text>
<text x="83.4" y="145.6">17</text>
<text x="87" y="149.4">V3N</text>
<text x="87" y="146.8">V3P</text>
<text x="87" y="144.3">V2N</text>
<text x="102.1" y="146.8">TEST</text>
<text x="102.6" y="149.4">IRQ1</text>
<text x="103.3" y="144.3">PM0</text>
<text x="109.1" y="145.6">32</text>
<text x="109.1" y="148.1">31</text>
<text x="286.6" y="148.1">18</text>
<text x="286.6" y="145.6">17</text>
<text x="290.2" y="149.4">V3N</text>
<text x="290.2" y="146.8">V3P</text>
<text x="290.2" y="144.3">V2N</text>
<text x="305.3" y="146.8">TEST</text>
<text x="305.8" y="149.4">IRQ1</text>
<text x="306.5" y="144.3">PM0</text>
<text x="312.3" y="145.6">32</text>
<text x="312.3" y="148.1">31</text>
<text x="83.4" y="155.7">21</text>
<text x="83.4" y="153.2">20</text>
<text x="83.4" y="150.6">19</text>
<text x="87" y="154.5">OSCI</text>
<text x="87" y="151.9">DGND</text>
<text x="98.8" y="154.5">WarnOut</text>
<text x="102.6" y="151.9">IRQ0</text>
<text x="109.1" y="150.6">30</text>
<text x="109.1" y="153.2">29</text>
<text x="109.1" y="155.7">28</text>
<text x="122.4" y="155.2">4</text>
<text x="133.9" y="155.2">5</text>
<text x="286.6" y="155.7">21</text>
<text x="286.6" y="153.2">20</text>
<text x="286.6" y="150.6">19</text>
<text x="290.2" y="154.5">OSCI</text>
<text x="290.2" y="151.9">DGND</text>
<text x="302" y="154.5">WarnOut</text>
<text x="305.8" y="151.9">IRQ0</text>
<text x="312.3" y="150.6">30</text>
<text x="312.3" y="153.2">29</text>
<text x="312.3" y="155.7">28</text>
<text x="325.6" y="155.2">4</text>
<text x="337.1" y="155.2">5</text>
<text x="60.7" y="159.5">4</text>
<text x="72.1" y="159.5">3</text>
<text x="83.4" y="160.8">23</text>
<text x="83.4" y="158.3">22</text>
<text x="87" y="159.5">ZX0</text>
<text x="87" y="157">OSCO</text>
<text x="103.7" y="157">CF4</text>
<text x="103.7" y="159.5">CF3</text>
<text x="109.1" y="158.3">27</text>
<text x="109.1" y="160.8">26</text>
<text x="263.9" y="159.5">4</text>
<text x="275.3" y="159.5">3</text>
<text x="286.6" y="160.8">23</text>
<text x="286.6" y="158.3">22</text>
<text x="290.2" y="159.5">ZX0</text>
<text x="290.2" y="157">OSCO</text>
<text x="306.9" y="157">CF4</text>
<text x="306.9" y="159.5">CF3</text>
<text x="312.3" y="158.3">27</text>
<text x="312.3" y="160.8">26</text>
<text x="60.7" y="164.6">1</text>
<text x="72.1" y="164.6">2</text>
<text x="83.4" y="163.3">24</text>
<text x="87" y="164.6">ZX2</text>
<text x="87" y="162.1">ZX1</text>
<text x="103.7" y="162.1">CF2</text>
<text x="103.7" y="164.6">CF1</text>
<text x="109.1" y="163.3">25</text>
<text x="122.4" y="162.9">1</text>
<text x="133.9" y="162.9">8</text>
<text x="263.9" y="164.6">1</text>
<text x="275.3" y="164.6">2</text>
<text x="286.6" y="163.3">24</text>
<text x="290.2" y="164.6">ZX2</text>
<text x="290.2" y="162.1">ZX1</text>
<text x="306.9" y="162.1">CF2</text>
<text x="306.9" y="164.6">CF1</text>
<text x="312.3" y="163.3">25</text>
<text x="325.6" y="162.9">1</text>
<text x="337.1" y="162.9">8</text>
</g>
<g font-size="2.3" fill="#a00000">
<text x="419.3" y="264.4">D</text>
<text x="248.1" y="297.7">4</text>
<text x="318.2" y="297.7">5</text>
<text x="388.3" y="297.7">6</text>
</g>
</svg>
